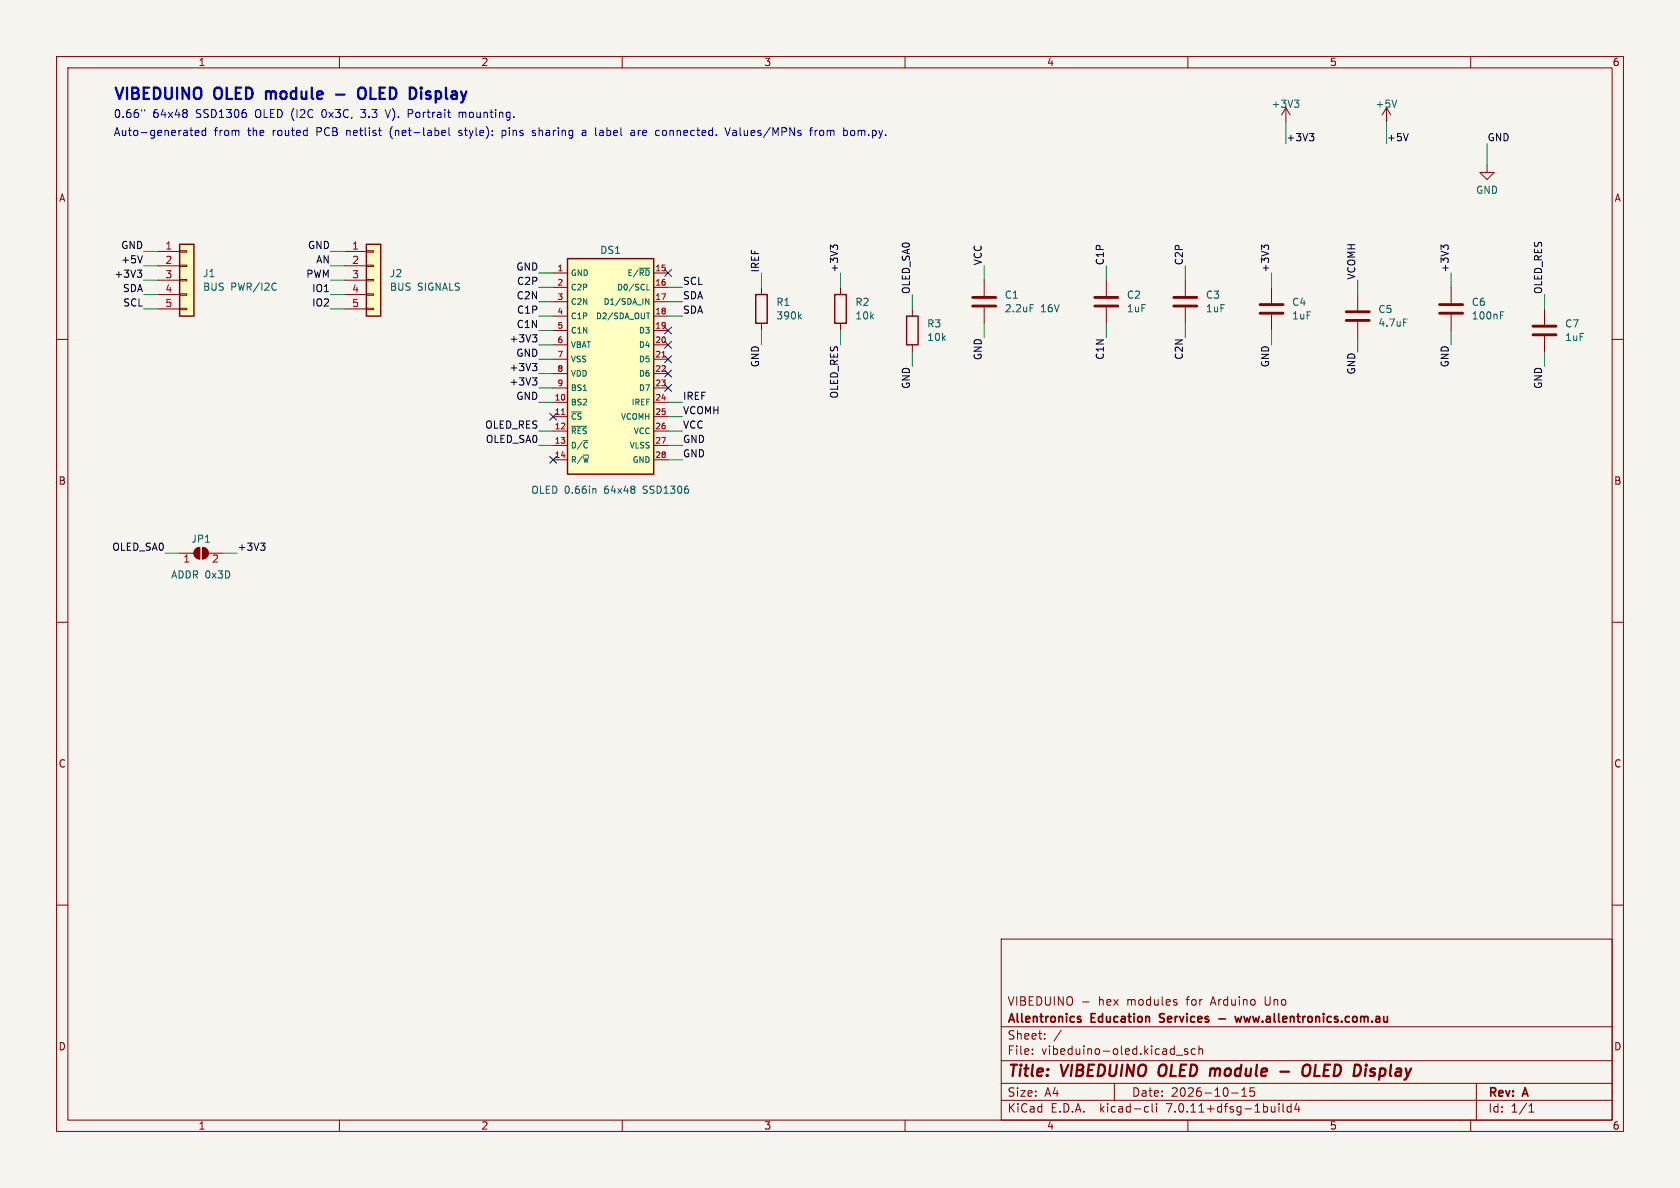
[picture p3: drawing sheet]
<svg xmlns="http://www.w3.org/2000/svg" width="297mm" height="210mm" viewBox="0 0 297 210" stroke-linecap="round" stroke-linejoin="round" font-family="sans-serif">
<path d="M0 0h297v210h-297z" fill="#f5f4ef" stroke="#f5f4ef" stroke-width=".18"/>
<g fill="none" stroke="#840000" stroke-width=".18">
<path d="M10 10h277v190h-277zM12 12h273v186h-273zM60 10v2M110 10v2M160 10v2M210 10v2M227.3 19.1l-.7 1.2M227.3 19.1v2.5M227.3 19.1l.8 1.2M245.1 19.1l-.8 1.2M245.1 19.1v2.5M245.1 19.1l.8 1.2"/>
<path d="M260 10v2M262.9 29.2v1.3h1.3l-1.3 1.3-1.3-1.3h1.3M10 60h2M27.9 44.5h3.8M27.9 47h3.8M27.9 49.5h3.8M27.9 52.1h3.8M27.9 54.6h3.8M31.7 54.5h1.3v.2h-1.3zM31.7 51.9h1.3v.3h-1.3zM31.7 49.4h1.3v.3h-1.3zM31.7 46.9h1.3v.2h-1.3z"/>
<path d="M31.7 44.3h1.3v.3h-1.3zM61 44.5h3.8M61 47h3.8M61 49.5h3.8M61 52.1h3.8M61 54.6h3.8M64.8 54.5h1.2v.2h-1.2zM64.8 51.9h1.2v.3h-1.2zM64.8 49.4h1.2v.3h-1.2zM64.8 46.9h1.2v.2h-1.2zM64.8 44.3h1.2v.3h-1.2zM97.8 48.3h2.5"/>
<path d="M97.8 50.8h2.5M97.8 53.3h2.5M97.8 55.9h2.5M97.8 58.4h2.5M115.6 48.3h2.5M115.6 50.8h2.5M115.6 53.3h2.5M115.6 55.9h2.5M115.6 58.4h2.5M134.6 50.8v1.3M134.6 57.2v1.2M148.6 50.8v1.3"/>
<path d="M148.6 57.2v1.2M161.3 54.6v1.3M174 49.5v2.8M174 54.4v2.8M195.6 49.5v2.8M195.6 54.4v2.8M209.5 49.5v2.8M209.5 54.4v2.8M224.8 50.8v2.8M224.8 55.6v2.8M240 52.1v2.8M240 56.9v2.8"/>
<path d="M256.5 50.8v2.8M256.5 55.6v2.8M273 54.6v2.8M273 59.4v2.8M285 60h2M97.8 71.1h2.5M97.8 73.7h2.5M97.8 76.2h2.5M97.8 78.7h2.5M97.8 61h2.5M97.8 63.5h2.5M97.8 66h2.5"/>
<path d="M97.8 68.6h2.5M115.6 71.1h2.5M115.6 73.7h2.5M115.6 76.2h2.5M115.6 78.7h2.5M115.6 61h2.5M115.6 63.5h2.5M115.6 66h2.5M115.6 68.6h2.5M161.3 61v1.2M31.7 97.8h2.6M34.6 97l.7-.2v2a1.02 1.02 0 0 1-.9-.6 1.02 1.02 0 0 1 .2-1.2z"/>
<path d="M35.8 96.8a1.02 1.02 0 0 1 1 1 1.02 1.02 0 0 1-1 1zM36.8 97.8h2.6M97.8 81.3h2.5M115.6 81.3h2.5M10 110h2M285 110h2M10 160h2M285 160h2M177 166h108v32h-108zM191.4 177.1h1.1M207.9 177.2l.2 .2-.2 .3M207.9 176.7l.1 .1"/>
<path d="M60 198v2M110 198v2M160 198v2M177 194.5h108M177 191.5h108M177 187.5h108M177 181.5h108M182.5 186.3v.1M182.5 185.5v.1M184.7 183.6v.1M184.7 182.8v.1M187.6 182.1l-1.3 2"/>
<path d="M197 191.5v3M202.6 195.6l.4 .1M203 196.5l-.4 .1M203.7 195.1v1.3l.2 .2M204.5 195.1v.1M204.5 195.6v1M208 186.5h1.1M210 185.5l-.4-.1-.2 .2 .1 .2 .5 .2v.3h-.6M210 198v2M211.3 185.5l-.4-.1-.3 .3v.4l.1 .2h.6M212 185.5l.2-.1 .3 .1 .1 .9M212 184.9v1.5"/>
<path d="M217.7 193.2h1.2M219.5 193.8h.9M219.5 192.7l.5-.4v1.5M221.7 192.3h-.7v.7l.2-.1h.5l.1 .3-.1 .5-.2 .1-.5-.1M226.1 195.1v.1M226.1 195.6v1M226.8 195.1v1.3l.2 .2M228.2 195.7l-.4-.1-.3 .3v.4l.2 .2h.5M228.2 195.1v1.5M229.2 195l-.3 1.1h.9M229.6 195.6v1M260 198v2"/>
<path d="M261 191.5v6.5M270.3 196.6h.9M270.3 195.5l.4-.4v1.5"/>
</g>
<path d="M205 188.5a1.5 1.5 0 0 0 0 1.6M214.3 188.9l.5 .1M214.9 189.2l-.2 1M226.3 189.4h1.6M230.5 188.5a.69 .69 0 0 1 1.1 0 1.47 1.47 0 0 1-.6 1.7l-.5-.1a1.5 1.5 0 0 1 0-1.6zM232.6 188.2l-.3 2h1M242.3 190.2h.4M242.3 189.4l.5 .1M242.9 188.9l-.5 .1-.1 .2" fill="none" stroke="#840000" stroke-width=".4"/>
<path d="M190.7 179.7l.4 .1M205.1 179.3v.5M218.3 179.7l.3 1 .3-.7 .3 .7 .3-1M190.7 180.2l.4 .1v.2l-.2 .2h-.3M205 180.6l.2 .1M215.5 180.1h1.1" fill="none" stroke="#840000" stroke-width=".3"/>
<g fill="none" stroke="#840000" stroke-width=".51">
<path d="M172 54.1h4M172 52.6h4M193.5 54.1h4.1M193.5 52.6h4.1M207.5 54.1h4.1M207.5 52.6h4.1M222.8 55.4h4M222.8 53.8h4M238 56.6h4.1M238 55.1h4.1M254.5 55.4h4.1M254.5 53.8h4.1"/>
<path d="M271 59.2h4.1M271 57.7h4.1"/>
</g>
<g fill="none" stroke="#006464" stroke-width=".18">
<path d="M228.8 17.7h.8l-.4 .5M229.4 18.2l.2 .2v.3l-.2 .3M246.9 17.7l-.4 1.3M48.6 50l.2 .2M48.8 51.2l-.2 .1M113 47.4h1.9M114.1 52.8l.6 1v-1M114.3 55.3h.6M114.4 50.2v1.1h.5M141.3 55.9l.4 .5M141.7 55.5l-.5 .5M182.1 53.8h.6"/>
<path d="M248.1 56.4h.7M265.3 55.7h.4M265.3 55.1h.6M101 72.8h1.8M101 75.4h2.7M103.1 77.9h.8M103.1 80.4h1M105 86.4l.3 .1v.7"/>
</g>
<path d="M31.7 43.2h2.6v12.7h-2.6zM64.8 43.2h2.5v12.7h-2.5zM100.3 45.7h15.3v38.1h-15.3zM133.6 52.1h2v5.1h-2zM147.6 52.1h2v5.1h-2zM160.3 55.9h2v5.1h-2z" fill="none" stroke="#840000" stroke-width=".25"/>
<g fill="#ffffc2" stroke="#ffffc2" stroke-width=".18">
<path d="M64.8 43.2h2.5v12.7h-2.5z"/>
<path d="M31.7 43.2h2.6v12.7h-2.6z"/>
<path d="M100.3 45.7h15.3v38.1h-15.3z"/>
</g>
<g fill="#840000" stroke="#840000" stroke-width=".18">
<path d="M34.6 97l.7-.2v2a1.02 1.02 0 0 1-.9-.6 1.02 1.02 0 0 1 .2-1.2z"/>
<path d="M35.8 96.8a1.02 1.02 0 0 1 1 1 1.02 1.02 0 0 1-1 1z"/>
</g>
<path d="M99.3 73.3h.5M117 63.1h.6" fill="none" stroke="#a90000" stroke-width=".18"/>
<g fill="none" stroke="#0f0f0f" stroke-width=".18">
<path d="M231.5 23.6h.8l-.5 .5M232 24.1l.3 .2v.3l-.3 .3M249 23.6l-.5 1.3M24.3 47.7h.8l-.5 .5M24.8 48.2l.3 .3v.3l-.3 .2M25.2 45.2l-.4 1.3M94.1 59.2h.8l-.4 .5M94.7 59.7l.2 .2v.3l-.2 .2M147.3 43.6l.2-.3h.3l.3 .3M147.3 43.7l-.5-.4v.8M223.5 43.7l-.5-.4v.8M223.5 43.6l.2-.3h.3l.3 .3"/>
<path d="M255.2 43.6l.3-.3h.3l.2 .3M255.2 43.7l-.4-.4v.8M94.1 66.8h.8l-.4 .5M94.1 64.3h.8l-.4 .4M94.7 67.3l.2 .2v.3l-.2 .3M94.7 64.7l.2 .3v.3l-.2 .2M46.1 96h.7l-.4 .5M46.6 96.5l.2 .2v.3l-.2 .3"/>
</g>
<g fill="none" stroke="#0000c2" stroke-width=".18">
<path d="M25 19.4v.2M25.6 19.4v.2M32.8 19.4l.3 .2-.3 .4 .2 .1 .1 .4-.3 .3M63.8 19.4h.8M68.1 19.4l.5 1.4M72.7 19.4h-.5v1.4M81.2 19.8v1M81.2 20l.4-.2 .2 .2M81.8 19.9v.1M33.6 23h.5M34 24h.1M34.5 23.5l.7-.1-.1-.3-.4-.1-.2 .2 .1 .7h.5"/>
<path d="M36.4 23.1l-.4-.1-.3 .3 .1 .6h.6M36.4 22.6v1.4M63.8 20.6l.2 .2M69.1 22.8l-.1 .5 .1 .8M72.2 20.1h.5M78.2 23.1l.4-.1 .2 .4-.7 .1M78.2 23.9h.5M79.4 22.6v1.2l.2 .2M81.1 23.9l.4 .1M81.5 23h-.2l-.2 .2 .1 .2 .3 .1M81.8 20v.8M88.8 23.1h.5"/>
<path d="M88.8 23.9h.5M88.8 23v1.4M94.6 23.1l-.3-.1-.2 .2 .1 .2 .4 .2v.3h-.5M103 23.1h.5l.1 .9M103.6 23.4h-.5a.27 .27 0 0 0-.2 .3 .27 .27 0 0 0 .2 .3l.5-.1M106 23.8l.2 .2h.3M106.4 23l-.4 .1M106.5 23.4h-.3l-.2 .2M111.6 23.1h.5l.1 .9M112.2 23.4h-.5a.27 .27 0 0 0-.2 .3 .27 .27 0 0 0 .2 .3l.5-.1M117.2 23.1l-.1 .2 .1 .6M128.2 22.6l.4 1.4 .5-1.4"/>
<path d="M130 23l-.4 .1M130 23.4h-.3a.27 .27 0 0 0-.2 .3 .27 .27 0 0 0 .2 .3h.3M143.1 23h.5M143.6 22.6l-.3 .2v1.2M144.1 23v1M144.5 23l-.3 .1-.1 .2M151 23.2l-.4-.2-.2 .3 .1 .6 .3 .1 .2-.2"/>
</g>
<path d="M47 16.2v1.3M47.1 16.2l-.1 .1M59.4 16.7h1.5M63.6 15.6a.66 .66 0 0 1 .7-.1 .66 .66 0 0 1 .3 .7v.6a.67 .67 0 0 1-.6 .7 .67 .67 0 0 1-.7-.7v-.6zM74.5 15.5v.1v.1" fill="none" stroke="#0000c2" stroke-width=".4"/>
<g fill="none" stroke="#009600" stroke-width=".18">
<path d="M227.3 21.6v3.8M245.1 21.6v3.8M262.9 25.4v3.8M25.4 44.5h2.5M25.4 52.1h2.5M25.4 49.5h2.5M25.4 47h2.5M25.4 54.6h2.5M58.4 44.5h2.6M58.4 52.1h2.6M58.4 49.5h2.6M58.4 47h2.6"/>
<path d="M58.4 54.6h2.6M95.2 55.9h2.6M95.2 58.4h2.6M95.2 53.3h2.6M95.2 50.8h2.6M95.2 48.3h2.6M118.1 55.9h2.5M118.1 53.3h2.5M118.1 50.8h2.5M134.6 48.3v2.5M134.6 58.4v2.6M148.6 48.3v2.5"/>
<path d="M148.6 58.4v2.6M161.3 52.1v2.5M174 47v2.5M174 57.2v2.5M195.6 47v2.5M195.6 57.2v2.5M209.5 47v2.5M209.5 57.2v2.5M224.8 48.3v2.5M224.8 58.4v2.6M240 49.5v2.6M240 59.7v2.5"/>
<path d="M256.5 48.3v2.5M256.5 58.4v2.6M273 52.1v2.5M95.2 76.2h2.6M95.2 71.1h2.6M95.2 66h2.6M95.2 63.5h2.6M95.2 61h2.6M95.2 78.7h2.6M95.2 68.6h2.6M118.1 76.2h2.5M118.1 71.1h2.5"/>
<path d="M118.1 73.7h2.5M118.1 78.7h2.5M161.3 62.2v2.6M273 62.2v2.6M29.2 97.8h2.5M39.4 97.8h2.5M118.1 81.3h2.5"/>
</g>
<g fill="none" stroke="#000084" stroke-width=".18">
<path d="M117.5 47.7l1.2 1.2M117.5 57.8l1.2 1.2M118.7 47.7l-1.2 1.2M118.7 57.8l-1.2 1.2M97.2 73.1l1.2 1.2M98.4 73.1l-1.2 1.2M117.5 65.4l1.2 1.2M117.5 68l1.2 1.2M117.5 62.9l1.2 1.2M117.5 60.4l1.2 1.2M118.7 60.4l-1.2 1.2M118.7 65.4l-1.2 1.2"/>
<path d="M118.7 68l-1.2 1.2M118.7 62.9l-1.2 1.2M97.2 80.7l1.2 1.2M98.4 80.7l-1.2 1.2"/>
</g>
<g font-size="2.8" fill="#0000c2">
<text x="20" y="17.8">VIBEDUINO</text>
<text x="38" y="17.8">OLED</text>
<text x="47.9" y="17.8">module</text>
<text x="65.9" y="17.8">OLED</text>
<text x="75.7" y="17.8">Display</text>
</g>
<g font-size="2.8" fill="#840000">
<text x="178" y="190.9">Title:</text>
<text x="187.7" y="190.9">VIBEDUINO</text>
<text x="205.7" y="190.9">OLED</text>
<text x="215.5" y="190.9">module</text>
<text x="233.5" y="190.9">OLED</text>
<text x="243.4" y="190.9">Display</text>
</g>
<g font-size="2.1" fill="#840000">
<text x="178" y="178">VIBEDUINO</text>
<text x="194.2" y="178">hex</text>
<text x="199.4" y="178">modules</text>
<text x="210.1" y="178">for</text>
<text x="214.5" y="178">Arduino</text>
<text x="224.2" y="178">Uno</text>
<text x="178" y="184">Sheet:</text>
<text x="178" y="181.2">Allentronics</text>
<text x="193" y="181.2">Education</text>
<text x="205.7" y="181.2">Services</text>
<text x="220.3" y="181.2">www.allentronics.com.au</text>
<text x="178" y="186.7">File:</text>
<text x="184.1" y="186.7">vibeduino-oled.kicad_sch</text>
<text x="178" y="196.9">KiCad</text>
<text x="178" y="194.1">Size:</text>
<text x="184.7" y="194.1">A4</text>
<text x="185.7" y="196.9">E.D.A.</text>
<text x="194.6" y="196.9">kicad-cli</text>
<text x="200" y="194.1">Date:</text>
<text x="206.5" y="196.9">7.0.11+dfsg-1build4</text>
<text x="207" y="194.1">2026-10-15</text>
<text x="263" y="194.3">Rev:</text>
<text x="263" y="196.9">Id:</text>
<text x="267.1" y="196.9">1/1</text>
<text x="269.4" y="194.3">A</text>
</g>
<g font-size="1.9" fill="#0000c2">
<text x="20" y="20.9">0.66&quot;</text>
<text x="27" y="20.9">64x48</text>
<text x="34.7" y="20.9">SSD1306</text>
<text x="45.3" y="20.9">OLED (I2C</text>
<text x="57.4" y="20.9">0x3C,</text>
<text x="64.5" y="20.9">3.3</text>
<text x="69.1" y="20.9">V).</text>
<text x="73.2" y="20.9">Portrait</text>
<text x="82.3" y="20.9">mounting.</text>
<text x="20" y="24.2">Auto-generated</text>
<text x="37.8" y="24.2">from</text>
<text x="43.9" y="24.2">the</text>
<text x="48.4" y="24.2">routed</text>
<text x="56.3" y="24.2">PCB</text>
<text x="61.8" y="24.2">netlist</text>
<text x="69.6" y="24.2">(net-label</text>
<text x="82" y="24.2">style):</text>
<text x="89.8" y="24.2">pins</text>
<text x="95.3" y="24.2">sharing</text>
<text x="104.3" y="24.2">a</text>
<text x="106.8" y="24.2">label</text>
<text x="113.3" y="24.2">are</text>
<text x="117.8" y="24.2">connected.</text>
<text x="130.4" y="24.2">Values/MPNs</text>
<text x="145.5" y="24.2">from</text>
<text x="151.6" y="24.2">bom.py.</text>
</g>
<g font-size="1.8" fill="#840000">
<text x="35" y="11.9">1</text>
<text x="85" y="11.9">2</text>
<text x="135" y="11.9">3</text>
<text x="185" y="11.9">4</text>
<text x="235" y="11.9">5</text>
<text x="285" y="11.9">6</text>
<text x="10.3" y="35.9">A</text>
<text x="285.3" y="35.9">A</text>
<text x="10.3" y="85.9">B</text>
<text x="285.3" y="85.9">B</text>
<text x="10.3" y="135.9">C</text>
<text x="285.3" y="135.9">C</text>
<text x="10.3" y="185.9">D</text>
<text x="285.3" y="185.9">D</text>
<text x="35" y="199.9">1</text>
<text x="85" y="199.9">2</text>
<text x="135" y="199.9">3</text>
<text x="185" y="199.9">4</text>
<text x="235" y="199.9">5</text>
<text x="285" y="199.9">6</text>
</g>
<g font-size="1.8" fill="#006464">
<text x="224.7" y="19.3">+3V3</text>
<text x="243.1" y="19.3">+5V</text>
<text x="260.9" y="34.5">GND</text>
<text x="106" y="45.1">DS1</text>
<text x="35.8" y="49.2">J1</text>
<text x="35.8" y="51.6">BUS</text>
<text x="40.8" y="51.6">PWR/I2C</text>
<text x="68.8" y="49.2">J2</text>
<text x="68.8" y="51.6">BUS</text>
<text x="73.8" y="51.6">SIGNALS</text>
<text x="177.5" y="53">C1</text>
<text x="199.1" y="53">C2</text>
<text x="213.1" y="53">C3</text>
<text x="137.1" y="54.3">R1</text>
<text x="137.1" y="56.7">390k</text>
<text x="151.1" y="54.3">R2</text>
<text x="151.1" y="56.7">10k</text>
<text x="163.8" y="58.1">R3</text>
<text x="177.5" y="55.4">2.2uF</text>
<text x="184" y="55.4">16V</text>
<text x="199.1" y="55.4">1uF</text>
<text x="213.1" y="55.4">1uF</text>
<text x="228.3" y="54.3">C4</text>
<text x="228.3" y="56.7">1uF</text>
<text x="243.6" y="55.5">C5</text>
<text x="243.6" y="57.9">4.7uF</text>
<text x="260.1" y="54.3">C6</text>
<text x="260.1" y="56.7">100nF</text>
<text x="276.6" y="58.1">C7</text>
<text x="163.8" y="60.5">10k</text>
<text x="276.6" y="60.5">1uF</text>
<text x="93.8" y="87.5">OLED 0.66in</text>
<text x="106.9" y="87.5">64x48</text>
<text x="114" y="87.5">SSD1306</text>
<text x="33.7" y="96.1">JP1</text>
<text x="30.2" y="102.5">ADDR 0x3D</text>
</g>
<g font-size="1.8" fill="#0f0f0f">
<text x="227.3" y="25.1">+3V3</text>
<text x="245.1" y="25.1">+5V</text>
<text x="262.9" y="25.1">GND</text>
<text x="21.3" y="44.1">GND</text>
<text x="21.3" y="46.6">+5V</text>
<text x="54.3" y="44.1">GND</text>
<text x="55.8" y="46.6">AN</text>
<text x="91.2" y="47.9">GND</text>
<text x="173.6" y="47" transform="rotate(-90 173.6 47)">VCC</text>
<text x="195.2" y="47" transform="rotate(-90 195.2 47)">C1P</text>
<text x="209.2" y="47" transform="rotate(-90 209.2 47)">C2P</text>
<text x="20.1" y="49.2">+3V3</text>
<text x="21.6" y="51.7">SDA</text>
<text x="54" y="49.2">PWM</text>
<text x="55.1" y="51.7">IO1</text>
<text x="91.2" y="53">C2N</text>
<text x="91.3" y="50.5">C2P</text>
<text x="120.6" y="50.5">SCL</text>
<text x="120.6" y="53">SDA</text>
<text x="134.3" y="48.3" transform="rotate(-90 134.3 48.3)">IREF</text>
<text x="148.2" y="48.3" transform="rotate(-90 148.2 48.3)">+3V3</text>
<text x="160.9" y="52.1" transform="rotate(-90 160.9 52.1)">OLED_SA0</text>
<text x="224.4" y="48.3" transform="rotate(-90 224.4 48.3)">+3V3</text>
<text x="239.7" y="49.5" transform="rotate(-90 239.7 49.5)">VCOMH</text>
<text x="256.2" y="48.3" transform="rotate(-90 256.2 48.3)">+3V3</text>
<text x="272.7" y="52.1" transform="rotate(-90 272.7 52.1)">OLED_RES</text>
<text x="21.7" y="54.3">SCL</text>
<text x="55.1" y="54.3">IO2</text>
<text x="91.2" y="58.1">C1N</text>
<text x="91.3" y="55.5">C1P</text>
<text x="120.6" y="55.5">SDA</text>
<text x="90" y="65.7">+3V3</text>
<text x="90" y="60.6">+3V3</text>
<text x="91.2" y="63.2">GND</text>
<text x="134.3" y="65" transform="rotate(-90 134.3 65)">GND</text>
<text x="173.6" y="63.8" transform="rotate(-90 173.6 63.8)">GND</text>
<text x="195.2" y="63.7" transform="rotate(-90 195.2 63.7)">C1N</text>
<text x="209.2" y="63.7" transform="rotate(-90 209.2 63.7)">C2N</text>
<text x="224.4" y="65" transform="rotate(-90 224.4 65)">GND</text>
<text x="256.2" y="65" transform="rotate(-90 256.2 65)">GND</text>
<text x="90" y="68.2">+3V3</text>
<text x="91.2" y="70.8">GND</text>
<text x="120.6" y="70.8">IREF</text>
<text x="148.2" y="70.5" transform="rotate(-90 148.2 70.5)">OLED_RES</text>
<text x="160.9" y="68.8" transform="rotate(-90 160.9 68.8)">GND</text>
<text x="239.7" y="66.3" transform="rotate(-90 239.7 66.3)">GND</text>
<text x="272.7" y="68.8" transform="rotate(-90 272.7 68.8)">GND</text>
<text x="85.7" y="75.9">OLED_RES</text>
<text x="120.6" y="75.9">VCC</text>
<text x="120.6" y="73.3">VCOMH</text>
<text x="85.8" y="78.4">OLED_SA0</text>
<text x="120.6" y="78.4">GND</text>
<text x="120.6" y="80.9">GND</text>
<text x="19.8" y="97.4">OLED_SA0</text>
<text x="41.9" y="97.4">+3V3</text>
</g>
<g font-size="1.8" fill="#a90000">
<text x="29.1" y="44.2">1</text>
<text x="29.1" y="46.7">2</text>
<text x="62.2" y="44.2">1</text>
<text x="62.2" y="46.7">2</text>
<text x="29.1" y="49.3">3</text>
<text x="29.1" y="51.8">4</text>
<text x="62.2" y="49.3">3</text>
<text x="62.2" y="51.8">4</text>
<text x="29.1" y="54.4">5</text>
<text x="62.2" y="54.4">5</text>
<text x="32.3" y="99.8">1</text>
<text x="37.4" y="99.8">2</text>
</g>
<g font-size="1.4" fill="#a90000">
<text x="98.4" y="48">1</text>
<text x="98.4" y="50.5">2</text>
<text x="98.4" y="53.1">3</text>
<text x="115.7" y="48">15</text>
<text x="115.7" y="50.5">16</text>
<text x="115.7" y="53.1">17</text>
<text x="98.4" y="55.6">4</text>
<text x="98.4" y="58.2">5</text>
<text x="115.7" y="55.6">18</text>
<text x="115.7" y="58.2">19</text>
<text x="98.4" y="60.7">6</text>
<text x="98.4" y="63.2">7</text>
<text x="98.4" y="65.8">8</text>
<text x="115.7" y="60.7">20</text>
<text x="115.7" y="63.2">21</text>
<text x="115.7" y="65.8">22</text>
<text x="98" y="70.9">10</text>
<text x="98.4" y="68.3">9</text>
<text x="115.7" y="68.3">23</text>
<text x="115.7" y="70.9">24</text>
<text x="98" y="73.4">11</text>
<text x="98" y="75.9">12</text>
<text x="115.7" y="73.4">25</text>
<text x="115.7" y="75.9">26</text>
<text x="98" y="78.5">13</text>
<text x="98" y="81">14</text>
<text x="115.7" y="78.5">27</text>
<text x="115.7" y="81">28</text>
</g>
<g font-size="1.4" fill="#006464">
<text x="100.8" y="49">GND</text>
<text x="100.8" y="51.5">C2P</text>
<text x="109" y="51.5">D0/SCL</text>
<text x="110.8" y="49">E/~{RD}</text>
<text x="100.8" y="54.1">C2N</text>
<text x="100.8" y="56.6">C1P</text>
<text x="100.8" y="59.2">C1N</text>
<text x="105.2" y="56.6">D2/SDA_OUT</text>
<text x="106.6" y="54.1">D1/SDA_IN</text>
<text x="112.8" y="59.2">D3</text>
<text x="100.8" y="61.7">VBAT</text>
<text x="100.8" y="64.2">VSS</text>
<text x="112.8" y="61.7">D4</text>
<text x="112.8" y="64.2">D5</text>
<text x="100.8" y="71.9">BS2</text>
<text x="100.8" y="66.8">VDD</text>
<text x="100.8" y="69.3">BS1</text>
<text x="111.5" y="71.9">IREF</text>
<text x="112.8" y="66.8">D6</text>
<text x="112.8" y="69.3">D7</text>
<text x="100.8" y="74.4">~{CS}</text>
<text x="100.8" y="76.9">~{RES}</text>
<text x="109.6" y="74.4">VCOMH</text>
<text x="111.9" y="76.9">VCC</text>
<text x="100.8" y="79.5">D/~{C}</text>
<text x="100.8" y="82">R/~{W}</text>
<text x="111.2" y="79.5">VLSS</text>
<text x="111.7" y="82">GND</text>
</g>
</svg>
